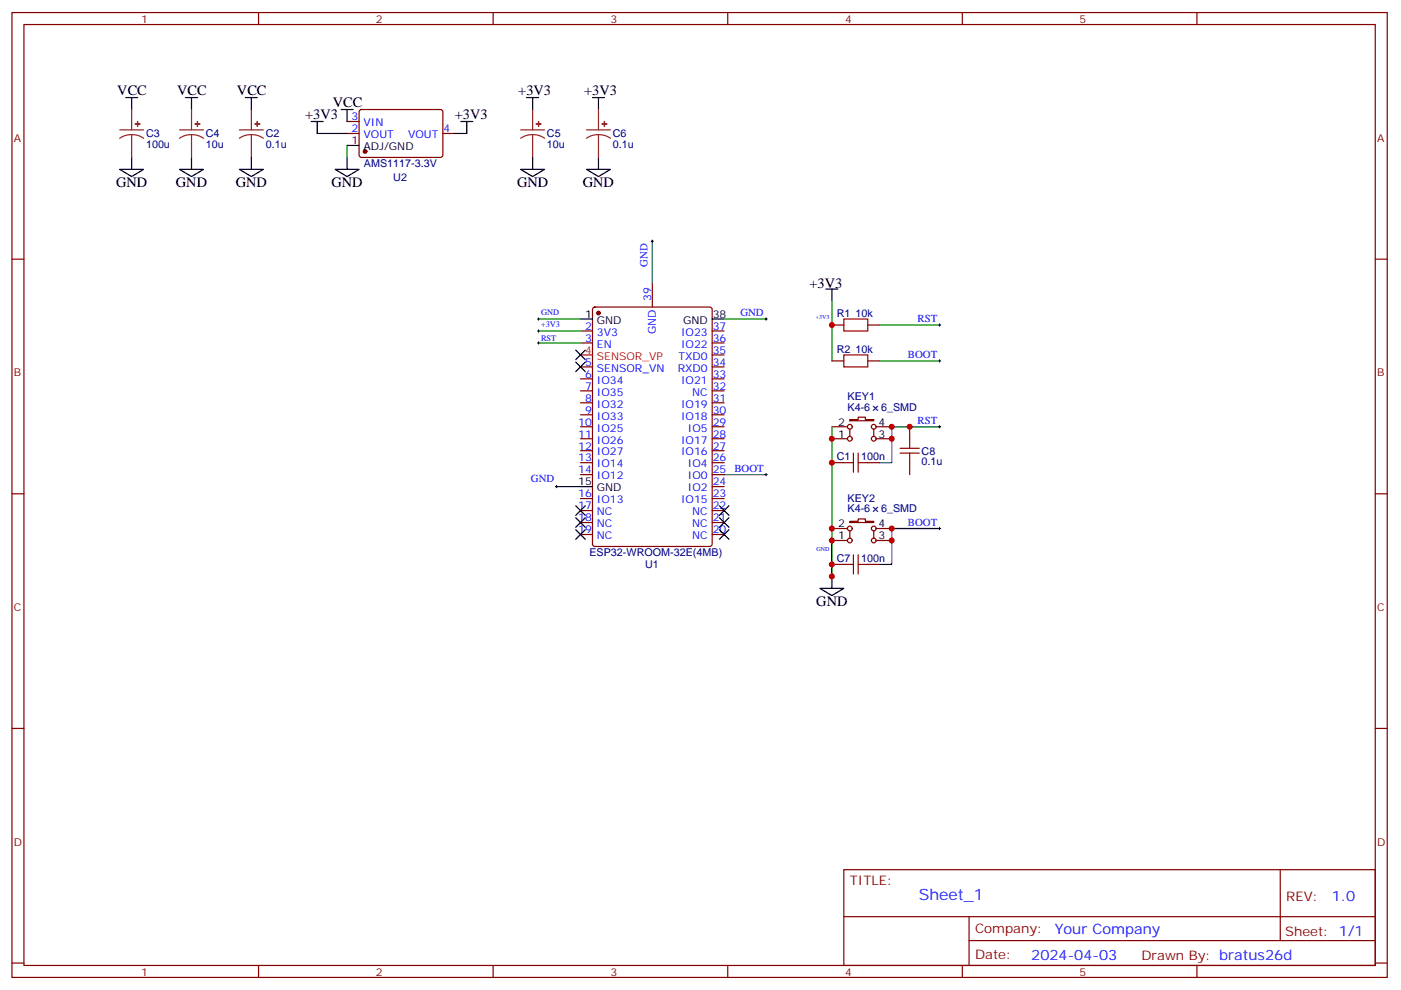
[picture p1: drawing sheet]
<svg xmlns="http://www.w3.org/2000/svg" width="413mm" height="292mm" viewBox="0 0 413 292" stroke-linecap="round" stroke-linejoin="round" font-family="sans-serif">
<g fill="none" stroke="#870000" stroke-width=".35">
<path d="M3.5 3.7h405.4v284.3h-405.4zM7.1 7.2h398.2v277.3h-398.2zM76.2 3.7v3.5M145.3 3.7v3.5M214.5 3.7v3.5M283.6 3.7v3.5M352.8 3.7v3.5M102.3 39.3h3.5M102.3 35.8h3.5M106.1 32.5l.4-.2h23.6l.4 .7v13l-.7 .4-23.5-.1-.5-.6v-12.7zM130.5 39.3h3.6M3.5 76.4h3.6"/>
<path d="M405.3 76.4h3.6M171.1 97.5h3.5M174.9 90.7l.4-.2h33.9l.6 .4 .1 69.4-.5 .7h-34.1l-.6-.4-.1-69.4zM192.3 83.4v7.1M209.9 97.5h3.5M245.2 95.8h3.5M255.8 95.8h3.5M171.1 101.1h3.5M171.1 108.1h3.5M171.1 111.7h3.5M171.1 115.2h3.5M171.1 118.7h3.5"/>
<path d="M209.9 101.1h3.5M209.9 108.1h3.5M209.9 111.7h3.5M209.9 115.2h3.5M209.9 118.7h3.5M209.9 104.6h3.5M245.2 106.4h3.5M255.8 106.4h3.5M171.1 122.2h3.5M171.1 125.8h3.5M171.1 129.3h3.5M171.1 132.8h3.5"/>
<path d="M171.1 136.3h3.5M171.1 139.9h3.5M209.9 122.2h3.5M209.9 125.8h3.5M209.9 129.3h3.5M209.9 132.8h3.5M209.9 136.3h3.5M209.9 139.9h3.5M245.2 125.8h4.6M245.2 129.3h4.6M245.2 136.3h3.5M250.5 123.6h2.4v-.7h2.2v.7h2.4v.4h-7z"/>
<path d="M250.5 126.5v2.1M255.8 136.3h3.5M257.5 126.5v2.1M258.2 125.8h4.6M258.2 129.3h4.6M268.1 125.8v3.5M268.1 136.3v3.6M3.5 145.5h3.6M171.1 146.9h3.5M171.1 150.5h3.5M171.1 154h3.5M171.1 157.5h3.5"/>
<path d="M209.9 146.9h3.5M209.9 150.5h3.5M209.9 154h3.5M209.9 157.5h3.5M209.9 143.4h3.5M245.2 159.3h4.6M245.2 155.8h4.6M250.5 153.6h2.4v-.7h2.2v.7h2.4v.4h-7zM250.5 156.5v2.1M257.5 156.5v2.1M258.2 159.3h4.6M258.2 155.8h4.6"/>
<path d="M405.3 145.5h3.6M245.2 166.3h3.5M255.8 166.3h3.5M3.5 214.7h3.6M405.3 214.7h3.6M248.7 256.3h156.6v28.2h-156.6zM377.3 256.3v20.9M248.7 270.1h156.5M285.6 277.2h119.6M285.6 270.1v14.2M3.5 283.8h3.6M76.2 284.5v3.5"/>
<path d="M145.3 284.5v3.5M214.5 284.5v3.5M283.6 284.5v3.5M352.8 284.5v3.5M405.3 283.8h3.6"/>
<circle cx="250.5" cy="129.3" r=".71"/>
<circle cx="250.5" cy="125.8" r=".71"/>
<circle cx="257.5" cy="129.3" r=".71"/>
<circle cx="257.5" cy="125.8" r=".71"/>
<circle cx="250.5" cy="159.3" r=".71"/>
<circle cx="250.5" cy="155.8" r=".71"/>
<circle cx="257.5" cy="155.8" r=".71"/>
<circle cx="257.5" cy="159.3" r=".71"/>
</g>
<g fill="#870000" stroke="#870000" stroke-width=".35">
<circle cx="176.4" cy="92.3" r=".53"/>
<circle cx="107.6" cy="44.6" r=".53"/>
</g>
<g fill="none" stroke="#000" stroke-width=".35">
<path d="M37 28.8h3.6M38.8 28.8v3.5M54.7 28.8h3.5M56.4 28.8v3.5M72.3 28.8h3.5M74.1 28.8v3.5M91.7 35.8h3.5M93.5 35.8v3.5M100.5 32.3h3.6M102.3 32.3v3.5M135.8 35.8h3.5M137.6 35.8v3.5"/>
<path d="M155.2 28.8h3.5M157 28.8v3.5M174.6 28.8h3.6M176.4 28.8v3.5M35.3 49.9h7l-3.5 2.1zM38.8 46.4v3.5M52.9 49.9h7.1l-3.6 2.1zM56.4 46.4v3.5M70.6 49.9h7l-3.5 2.1zM74.1 46.4v3.5M98.8 49.9h7l-3.5 2.1zM102.3 42.9h3.5"/>
<path d="M102.3 46.4v3.5M153.5 49.9h7l-3.5 2.1zM157 46.4v3.5M172.9 49.9h7l-3.5 2.1zM176.4 46.4v3.5M171.1 94h3.5M209.9 94h3.5M243.4 85.2h3.5M245.2 85.2v3.5M169.7 103.2l2.8 2.8M169.7 106.7l2.8 2.8M172.5 103.2l-2.8 2.8"/>
<path d="M172.5 106.7l-2.8 2.8M169.7 149l2.8 2.9M169.7 152.6l2.8 2.8M169.7 156.1l2.8 2.8M171.1 143.4h3.5M172.5 149l-2.8 2.9M172.5 152.6l-2.8 2.8M172.5 156.1l-2.8 2.8M212 149l2.8 2.9M212 152.6l2.8 2.8M212 156.1l2.8 2.8M214.8 149l-2.8 2.9"/>
<path d="M214.8 152.6l-2.8 2.8M214.8 156.1l-2.8 2.8M241.7 173.4h7l-3.5 2.1zM245.2 169.9v3.5"/>
</g>
<path d="M171.1 104.6h3.5" fill="none" stroke="#f00" stroke-width=".35"/>
<g fill="none" stroke="#a10000" stroke-width=".35">
<path d="M248.7 94h7.1v3.5h-7.1zM248.7 104.6h7.1v3.5h-7.1zM248.7 136.3h2.8M251.5 133.5v5.7M252.9 136.3h2.9M252.9 133.5v5.7M265.3 133.5h5.6M265.3 132.1h5.6M268.1 129.3v2.8M268.1 133.5v2.8M248.7 166.3h2.8M251.5 163.5v5.7"/>
<path d="M252.9 163.5v5.7M252.9 166.3h2.9"/>
</g>
<g fill="none" stroke="#000" stroke-width=".29">
<path d="M191.9 71.1h.7M192.3 70.7v.7M158.4 94h.7M158.4 97.5h.7M158.7 93.7v.7M158.7 97.2v.7M225.4 94h.7M225.8 93.7v.7M244.8 95.8h.7M245.2 95.4v.7M276.6 95.8h.7M276.9 95.4v.7"/>
<path d="M158.4 101.1h.7M158.7 100.7v.7M276.6 106.4h.7M276.9 106v.7M225.4 139.9h.7M225.8 139.5v.7M276.6 125.8h.7M276.9 125.4v.7M163.7 143.4h.7M164 143.1v.7M244.8 159.3h.7M245.2 158.9v.7"/>
<path d="M276.6 155.8h.7M276.9 155.4v.7"/>
</g>
<g fill="none" stroke="#008700" stroke-width=".35">
<path d="M93.5 39.3h8.8M134.1 39.3h3.5M102.3 42.9v3.5M192.3 71.1v12.3M158.7 94h12.4M158.7 97.5h12.4M213.4 94h12.4M245.2 88.7v17.7M259.3 95.8h17.6M158.7 101.1h12.4M259.3 106.4h17.6M213.4 139.9h12.4"/>
<path d="M245.2 125.8v44.1M262.8 125.8h14.1h-14.1v10.5h-3.5M164 143.4h7.1M262.8 155.8h14.1h-14.1v10.5h-3.5"/>
</g>
<g fill="none" stroke="#8c2424" stroke-width=".35">
<path d="M35.3 38.3h7M38.8 39.7l-1.8 .2-1.7 .8M38.8 39.7l1.9 .2 1.6 .8M38.8 32.3v6M38.8 39.7v6.7M52.9 38.3h7.1M56.4 39.7l-1.8 .2-1.7 .8M56.4 39.7l1.9 .2 1.7 .8M56.4 32.3v6M56.4 39.7v6.7M70.6 38.3h7M74.1 39.7l-1.9 .2-1.6 .8"/>
<path d="M74.1 39.7l1.8 .2 1.7 .8M74.1 32.3v6M74.1 39.7v6.7M153.5 38.3h7M157 39.7l-1.9 .2-1.6 .8M157 39.7l1.8 .2 1.7 .8M157 32.3v6M157 39.7v6.7M172.9 38.3h7M176.4 39.7l-1.9 .2-1.6 .8M176.4 39.7l1.8 .2 1.7 .8M176.4 32.3v6"/>
<path d="M176.4 39.7v6.7"/>
</g>
<g fill="#8c2424" stroke="#8c2424" stroke-width=".35">
<path d="M39.9 36.5h1.4z"/>
<path d="M40.5 35.8l.1 1.4z"/>
<path d="M57.5 36.5h1.4z"/>
<path d="M58.2 35.8v1.4z"/>
<path d="M158 36.5h1.5z"/>
<path d="M158.7 35.8v1.4z"/>
<path d="M75.1 36.5h1.5z"/>
<path d="M75.8 35.8v1.4z"/>
<path d="M177.4 36.5h1.5z"/>
<path d="M178.1 35.8l.1 1.4z"/>
</g>
<g fill="#c00">
<circle cx="245.2" cy="95.8" r=".88"/>
<circle cx="262.8" cy="125.8" r=".88"/>
<circle cx="245.2" cy="129.3" r=".88"/>
<circle cx="262.8" cy="129.3" r=".88"/>
<circle cx="245.2" cy="155.8" r=".88"/>
<circle cx="245.2" cy="136.3" r=".88"/>
<circle cx="245.2" cy="159.3" r=".88"/>
<circle cx="262.8" cy="155.8" r=".88"/>
<circle cx="268.1" cy="125.8" r=".88"/>
<circle cx="245.2" cy="169.9" r=".88"/>
<circle cx="245.2" cy="166.3" r=".88"/>
<circle cx="262.8" cy="159.3" r=".88"/>
</g>
<text font-size="4.6" fill="#00f" x="270.8" y="265.3">Sheet_1</text>
<g font-size="4.2">
<text x="34.6" y="28">VCC</text>
<text x="52.2" y="28">VCC</text>
<text x="69.8" y="28">VCC</text>
<text x="152.8" y="28">+3V3</text>
<text x="172.2" y="28">+3V3</text>
<text x="90" y="35.1">+3V3</text>
<text x="98.1" y="31.6">VCC</text>
<text x="134.1" y="35.1">+3V3</text>
<text x="34.2" y="55.2">GND</text>
<text x="51.9" y="55.2">GND</text>
<text x="69.5" y="55.2">GND</text>
<text x="97.7" y="55.2">GND</text>
<text x="152.4" y="55.2">GND</text>
<text x="171.8" y="55.2">GND</text>
<text x="238.6" y="84.9">+3V3</text>
<text x="240.6" y="178.7">GND</text>
</g>
<g font-size="4.2" fill="#00f">
<text x="392.5" y="265.6">1.0</text>
<text x="310.9" y="275.1">Your Company</text>
<text x="304" y="282.9">2024-04-03</text>
</g>
<g font-size="3.9" fill="#800">
<text x="250.5" y="260.9">TITLE:</text>
<text x="379.1" y="265.6">REV:</text>
<text x="287.4" y="275.1">Company:</text>
<text x="378.7" y="275.7">Sheet: 1/1</text>
<text x="287.4" y="282.8">Date:</text>
<text x="336.4" y="282.8">Drawn By: bratus26d</text>
</g>
<g font-size="3.2" fill="#800">
<text x="41.6" y="6.7">1</text>
<text x="110.8" y="6.7">2</text>
<text x="179.9" y="6.7">3</text>
<text x="249.1" y="6.7">4</text>
<text x="318.2" y="6.7">5</text>
<text x="4.1" y="41.8">A</text>
<text x="405.9" y="41.8">A</text>
<text x="4.1" y="110.9">B</text>
<text x="405.9" y="110.9">B</text>
<text x="4.1" y="180.1">C</text>
<text x="405.9" y="180.1">C</text>
<text x="4.1" y="249.2">D</text>
<text x="405.9" y="249.2">D</text>
<text x="41.6" y="287.5">1</text>
<text x="110.8" y="287.5">2</text>
<text x="179.9" y="287.5">3</text>
<text x="249.1" y="287.5">4</text>
<text x="318.2" y="287.5">5</text>
</g>
<g font-size="3.2" fill="#00f">
<text x="103.6" y="35.5">3</text>
<text x="103.6" y="39">2</text>
<text x="107.1" y="40.7">VOUT</text>
<text x="107.1" y="37.2">VIN</text>
<text x="120.3" y="40.7">VOUT</text>
<text x="130.7" y="39">4</text>
<text x="190.8" y="78.6" transform="rotate(-90 190.8 78.6)">GND</text>
<text x="191.9" y="88.7" transform="rotate(-90 191.9 88.7)">39</text>
<text x="218.2" y="93">GND</text>
<text x="270.4" y="94.9">RST</text>
<text x="172.4" y="97.2">2</text>
<text x="172.4" y="100.7">3</text>
<text x="175.9" y="99">3V3</text>
<text x="193.3" y="98.5" transform="rotate(-90 193.3 98.5)">GND</text>
<text x="200.7" y="99">IO23</text>
<text x="210.1" y="100.7">36</text>
<text x="210.1" y="97.2">37</text>
<text x="172.4" y="107.8">5</text>
<text x="175.9" y="102.5">EN</text>
<text x="200" y="106">TXD0</text>
<text x="200.7" y="102.5">IO22</text>
<text x="210.1" y="107.8">34</text>
<text x="210.1" y="104.2">35</text>
<text x="267.6" y="105.5">BOOT</text>
<text x="172.4" y="111.3">6</text>
<text x="175.9" y="109.5">SENSOR_VN</text>
<text x="175.9" y="113.1">IO34</text>
<text x="199.8" y="109.5">RXD0</text>
<text x="200.7" y="113.1">IO21</text>
<text x="210.1" y="111.3">33</text>
<text x="172.4" y="114.8">7</text>
<text x="172.4" y="118.4">8</text>
<text x="175.9" y="116.6">IO35</text>
<text x="204" y="116.6">NC</text>
<text x="210.1" y="118.4">31</text>
<text x="210.1" y="114.8">32</text>
<text x="170.4" y="125.4">10</text>
<text x="172.4" y="121.9">9</text>
<text x="175.9" y="120.1">IO32</text>
<text x="175.9" y="123.6">IO33</text>
<text x="200.7" y="123.6">IO18</text>
<text x="200.7" y="120.1">IO19</text>
<text x="210.1" y="125.4">29</text>
<text x="210.1" y="121.9">30</text>
<text x="270.4" y="124.9">RST</text>
<text x="170.4" y="128.9">11</text>
<text x="175.9" y="127.2">IO25</text>
<text x="175.9" y="130.7">IO26</text>
<text x="200.7" y="130.7">IO17</text>
<text x="202.7" y="127.2">IO5</text>
<text x="210.1" y="128.9">28</text>
<text x="170.4" y="132.5">12</text>
<text x="170.4" y="136">13</text>
<text x="175.9" y="134.2">IO27</text>
<text x="175.9" y="137.8">IO14</text>
<text x="200.7" y="134.2">IO16</text>
<text x="202.7" y="137.8">IO4</text>
<text x="210.1" y="136">26</text>
<text x="210.1" y="132.5">27</text>
<text x="156.5" y="142">GND</text>
<text x="170.4" y="139.5">14</text>
<text x="175.9" y="141.3">IO12</text>
<text x="202.7" y="141.3">IO0</text>
<text x="210.1" y="143.1">24</text>
<text x="210.1" y="139.5">25</text>
<text x="216.5" y="139.2">BOOT</text>
<text x="170.4" y="146.6">16</text>
<text x="175.9" y="148.3">IO13</text>
<text x="200.7" y="148.3">IO15</text>
<text x="202.7" y="144.8">IO2</text>
<text x="210.1" y="146.6">23</text>
<text x="170.4" y="150.1">17</text>
<text x="170.4" y="153.6">18</text>
<text x="175.9" y="151.9">NC</text>
<text x="175.9" y="155.4">NC</text>
<text x="204" y="155.4">NC</text>
<text x="204" y="151.9">NC</text>
<text x="210.1" y="153.6">21</text>
<text x="210.1" y="150.1">22</text>
<text x="267.6" y="154.9">BOOT</text>
<text x="170.4" y="157.2">19</text>
<text x="175.9" y="158.9">NC</text>
<text x="204" y="158.9">NC</text>
<text x="210.1" y="157.2">20</text>
</g>
<g font-size="3.2" fill="#000080">
<text x="43" y="40.5">C3</text>
<text x="60.7" y="40.5">C4</text>
<text x="78.3" y="40.5">C2</text>
<text x="161.2" y="40.5">C5</text>
<text x="180.6" y="40.5">C6</text>
<text x="43" y="43.6">100u</text>
<text x="60.7" y="43.6">10u</text>
<text x="78.3" y="43.6">0.1u</text>
<text x="161.2" y="43.6">10u</text>
<text x="180.6" y="43.6">0.1u</text>
<text x="107.3" y="49.3">AMS1117-3.3V</text>
<text x="115.9" y="53.3">U2</text>
<text x="246.6" y="93.4">R1</text>
<text x="252.2" y="93.4">10k</text>
<text x="246.6" y="104">R2</text>
<text x="252.2" y="104">10k</text>
<text x="249.8" y="117.8">KEY1</text>
<text x="249.8" y="121">K4-6</text>
<text x="259.7" y="121">6_SMD</text>
<text x="246.6" y="135.7">C1</text>
<text x="253.9" y="135.7">100n</text>
<text x="271.6" y="137.1">0.1u</text>
<text x="271.6" y="134">C8</text>
<text x="249.8" y="147.8">KEY2</text>
<text x="249.8" y="151">K4-6</text>
<text x="259.7" y="151">6_SMD</text>
<text x="173.7" y="164">ESP32-WROOM-32E(4MB)</text>
<text x="190.2" y="167.5">U1</text>
<text x="246.6" y="165.7">C7</text>
<text x="253.9" y="165.7">100n</text>
</g>
<g font-size="3.2">
<text x="103.6" y="42.5">1</text>
<text x="107.1" y="44.3">ADJ/GND</text>
<text x="172.4" y="93.7">1</text>
<text x="175.9" y="95.4">GND</text>
<text x="201.3" y="95.4">GND</text>
<text x="210.1" y="93.7">38</text>
<text x="247" y="125.4">2</text>
<text x="258.9" y="125.4">4</text>
<text x="247" y="128.9">1</text>
<text x="258.9" y="128.9">3</text>
<text x="170.4" y="143.1">15</text>
<text x="175.9" y="144.8">GND</text>
<text x="247" y="155.4">2</text>
<text x="258.9" y="155.4">4</text>
<text x="247" y="158.9">1</text>
<text x="258.9" y="158.9">3</text>
</g>
<g font-size="3.2" fill="#f00">
<text x="172.4" y="104.2">4</text>
<text x="175.9" y="106">SENSOR_VP</text>
</g>
<g font-size="2.5" fill="#00f">
<text x="159.5" y="92.8">GND</text>
<text x="159.5" y="96.3">+3V3</text>
<text x="159.5" y="100.4">RST</text>
</g>
<g font-size="1.8" fill="#00f">
<text x="240.5" y="94.1">+3V3</text>
<text x="240.7" y="162.4">GND</text>
</g>
</svg>
